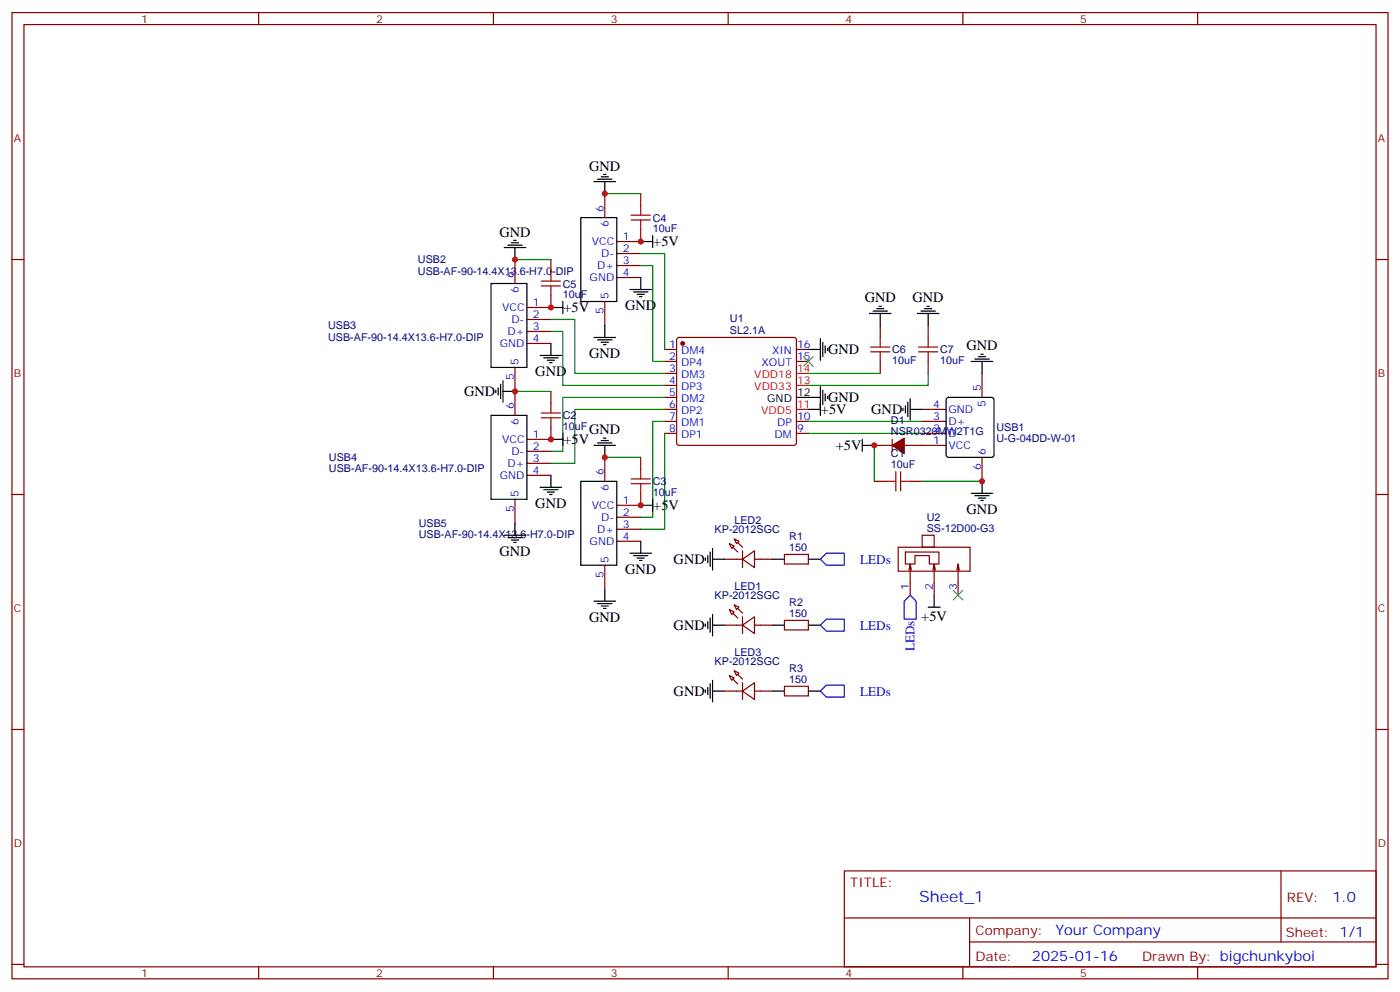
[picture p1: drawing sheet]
<svg xmlns="http://www.w3.org/2000/svg" width="412mm" height="292mm" viewBox="0 0 412 292" stroke-linecap="round" stroke-linejoin="round" font-family="sans-serif">
<g fill="none" stroke="#870000" stroke-width=".35">
<path d="M3.5 3.7h405.4v284.3h-405.4zM7.1 7.2h398.2v277.3h-398.2zM76.2 3.7v3.5M145.3 3.7v3.5M214.5 3.7v3.5M283.6 3.7v3.5M352.8 3.7v3.5M178.2 57v7M188.7 57v3.5M3.5 76.4h3.6M151.7 76.4v7M162.3 76.4v3.5"/>
<path d="M181.7 74.6h7M181.7 78.1h7M188.7 67.6v3.5h-7M405.3 76.4h3.6M155.2 94h7.1M155.2 97.5h7.1M162.3 87v3.5h-7.1M178.2 88.7v7.1M181.7 81.7h7M199.6 99.5l.4-.2h33.9l.5 .2 .2 .5v30.4l-.2 .5-.5 .2h-33.9l-.5-.3-.2-.4v-30.4zM259.3 95.8v3.5M273.4 95.8v3.5"/>
<path d="M151.7 108.1v14.1M155.2 101.1h7.1M162.3 115.2v3.5M195.8 102.8h3.5M195.8 106.4h3.5M195.8 109.9h3.5M195.8 113.4h3.5M195.8 116.9h3.5M234.6 102.8h3.5M234.6 106.4h3.5M259.3 106.4v3.5M273.4 106.4v3.5"/>
<path d="M289.3 109.9v7M155.2 132.8h7.1M155.2 136.3h7.1M155.2 139.9h7.1M162.3 125.8v3.5h-7.1M178.2 134.6v7M188.7 134.6v3.5M195.8 120.5h3.5M195.8 124h3.5M195.8 127.5h3.5M234.6 124h3.5M234.6 127.5h3.5"/>
<path d="M257.5 131.1h5.3M262.8 129.3v3.5M266.3 131.1h12.4M271.6 120.5h7.1M271.6 124h7.1M271.6 127.5h7.1M289.3 134.6v7M3.5 145.5h3.6M151.7 146.9v7.1M181.7 152.2h7M181.7 155.8h7M181.7 159.3h7"/>
<path d="M188.7 145.2v3.5h-7M214.8 160l1.5 .7-.8 .7zM216.3 158.6l1.4 .7-.7 .7zM257.5 141.6h3.6M268.1 141.6h3.5M271.6 157.5h3.6v3.5h-3.6zM405.3 145.5h3.6M178.2 166.3v7.1M213.4 164.6h5.3M214.8 179.4l1.5 .7-.8 .7zM216.3 178l1.4 .7-.7 .7zM218.7 164.6l3.5-2.5v4.9z"/>
<path d="M218.7 162.1v4.9M222.2 164.6h5.3M231.1 163.2h7v2.8h-7zM264.6 161h21.2v7.1h-21.2zM266.7 162.5h9.9v3.5h-2.8v-2.5h-4.3v2.5h-2.8zM268.1 166l-.3 1.7M268.5 167.7l-.4-1.7v9.2M275.2 166l-.4 1.7M275.5 167.7l-.3-1.7v9.2M282.2 166l-.3 1.7M282.6 167.7l-.4-1.7v9.2M213.4 184h5.3"/>
<path d="M214.8 198.8l1.5 .7-.8 .7zM216.3 197.4l1.4 .7-.7 .7zM218.7 184l3.5-2.5v4.9zM218.7 181.5v4.9M222.2 184h5.3M231.1 182.6h7v2.8h-7zM3.5 214.7h3.6M213.4 203.4h5.3M218.7 203.4l3.5-2.5v4.9zM218.7 200.9v4.9M222.2 203.4h5.3M231.1 202h7v2.8h-7z"/>
<path d="M405.3 214.7h3.6M248.7 256.3h156.6v28.2h-156.6zM377.3 256.3v20.9M248.7 270.1h156.5M285.6 277.2h119.6M285.6 270.1v14.2M3.5 283.8h3.6M76.2 284.5v3.5M145.3 284.5v3.5M214.5 284.5v3.5M283.6 284.5v3.5M352.8 284.5v3.5"/>
<path d="M405.3 283.8h3.6"/>
</g>
<g fill="none" stroke="#000" stroke-width=".35">
<path d="M175 53.4h6.3M176 52.7h4.3M177.1 52h2.1M177.8 51.3h.7M178.2 53.4v3.6M148.5 72.8h6.4M149.6 72.1h4.2M150.6 71.4h2.2M151.3 70.7h.7M151.7 72.8v3.6M171.1 64h10.6v24.7h-10.6zM188.7 71.1h3.6"/>
<path d="M192.3 69.3v3.5M144.6 83.4h10.6v24.7h-10.6zM162.3 90.5h3.5M165.8 88.7v3.6M175 99.3h6.3M178.2 95.8v3.5M185.6 85.2h6.3M186.6 85.9h4.3M187.7 86.6h2.1M188.4 87.3h.7M188.7 81.7v3.5M241.7 99.7v6.3"/>
<path d="M256.1 92.3h6.4M257.2 91.5h4.2M258.2 90.8h2.1M258.9 90.1h.7M259.3 92.3v3.5M270.2 92.3h6.4M271.3 91.5h4.2M272.3 90.8h2.2M273 90.1h.8M273.4 92.3v3.5M146 114.8v.7M146.8 114.1v2.1"/>
<path d="M147.5 113.1v4.2M148.2 115.2h3.5M148.2 112v6.4M159.1 104.6h6.4M160.2 105.3h4.2M161.2 106h2.1M161.9 106.7h.7M162.3 101.1v3.5M176 100h4.3M177.1 100.7h2.1M177.8 101.4h.7M234.6 116.9h7.1"/>
<path d="M238.1 102.8h3.6M241.7 113.8v8.4M242.4 100.7v4.3M242.4 114.8v4.3M243.1 101.8v2.1M243.1 115.9v2.1M243.8 102.5v.7M243.8 116.6v.7M266.7 119.4v2.1M267.4 118.4v4.2M268.1 117.3v6.3M278.9 117.2l.5-.3h12.7l.5 .3 .2 .5v16.2l-.2 .5-.5 .2h-12.7l-.5-.2-.2-.5v-16.2z"/>
<path d="M286.1 106.4h6.4M287.2 105.7h4.2M288.2 105h2.1M288.9 104.2h.7M289.3 106.4v3.5M144.6 122.2h10.6v24.7h-10.6zM162.3 139.9v3.5M162.3 129.3h3.5M165.8 127.5v3.6M175 131.1h6.3M176 130.4h4.3M177.1 129.6h2.1"/>
<path d="M177.8 128.9h.7M178.2 131.1v3.5M238.1 120.5h3.6M254 131.1h3.5M254 129.3v3.5M266 120.1v.7M268.1 120.5h3.5M148.5 157.5h6.4M149.6 158.2h4.2M150.6 158.9h2.2M151.3 159.6h.7M151.7 154v3.5"/>
<path d="M159.1 143.4h6.4M160.2 144.1h4.2M161.2 144.8h2.1M161.9 145.5h.7M171.1 141.6h10.6v24.7h-10.6zM188.7 159.3v3.5M188.7 148.7h3.6M192.3 146.9v3.6M286.1 145.2h6.4M287.2 145.9h4.2M288.2 146.6h2.1M288.9 147.3h.7"/>
<path d="M289.3 141.6v3.6M175 176.9h6.3M176 177.6h4.3M177.1 178.3h2.1M177.8 179h.7M178.2 173.4v3.5M185.6 162.8h6.3M186.6 163.5h4.3M187.7 164.2h2.1M188.4 164.9h.7M207.8 164.2v.7M208.5 163.5v2.1"/>
<path d="M209.2 162.5v4.2M209.9 164.6h3.5M209.9 161.4v6.3M227.5 164.6h3.6M238.1 164.6h3.6M273.4 178.7h3.5M275.2 175.2v3.5M207.8 183.6v.7M208.5 182.9v2.1M209.2 181.9v4.2M209.9 180.8v6.3M209.9 184h3.5"/>
<path d="M227.5 184h3.6M238.1 184h3.6M207.8 203v.7M208.5 202.3v2.1M209.2 201.3v4.2M209.9 200.2v6.4M209.9 203.4h3.5M227.5 203.4h3.6M238.1 203.4h3.6"/>
</g>
<g fill="#870000" stroke="#870000" stroke-width=".35">
<path d="M262.8 131.1l3.5-2.2v4.6z"/>
<path d="M215.9 161l1.4 1.5z"/>
<path d="M217.3 159.6l1.4 1.4z"/>
<path d="M215.9 180.4l1.4 1.5z"/>
<path d="M217.3 179l1.4 1.4z"/>
<path d="M215.9 199.8l1.4 1.5z"/>
<path d="M217.3 198.4l1.4 1.4z"/>
<circle cx="201.1" cy="101.1" r=".53"/>
</g>
<path d="M234.6 113.4h3.5M234.6 109.9h3.5M234.6 120.5h3.5" fill="none" stroke="#f00" stroke-width=".35"/>
<g fill="none" stroke="#008700" stroke-width=".35">
<path d="M178.2 57h10.5M151.7 76.4h10.6M188.7 78.1h3.6v28.3h3.5M188.7 74.6h7.1v28.2M162.3 97.5h3.5v15.9h30M162.3 94h7v15.9h26.5M151.7 115.2h10.6M195.8 116.9h-30v15.9h-3.5M238.1 109.9h21.2M273.4 109.9v3.5h-35.3M178.2 134.6h10.5M195.8 127.5v28.3h-7.1"/>
<path d="M195.8 124h-3.5v28.2h-3.6M195.8 120.5h-26.5v15.8h-7M238.1 124h33.5M238.1 127.5h33.5M257.5 131.1v10.5M271.6 141.6h17.7"/>
</g>
<g fill="none" stroke="#a10000" stroke-width=".35">
<path d="M162.3 79.9v2.8M185.9 64.7h5.7M185.9 63.3h5.7M188.7 60.5v2.8M188.7 64.7v2.9M159.5 84.1h5.6M159.5 82.7h5.6M162.3 84.1v2.9M259.3 99.3v2.8M273.4 99.3v2.8M162.3 118.7v2.8M256.5 102.1h5.6"/>
<path d="M256.5 103.5h5.6M259.3 103.5v2.9M270.6 102.1h5.6M270.6 103.5h5.6M273.4 103.5v2.9M159.5 122.9h5.6M159.5 121.5h5.6M162.3 122.9v2.9M188.7 138.1v2.8M263.9 138.8v5.7M265.3 138.8v5.7M185.9 142.3h5.7"/>
<path d="M185.9 140.9h5.7M188.7 142.3v2.9M261.1 141.6h2.8M265.3 141.6h2.8"/>
</g>
<path d="M236.7 105l2.8 2.8M239.5 105l-2.8 2.8M280.8 173.7l2.8 2.9M283.6 173.7l-2.8 2.9" fill="none" stroke="#3c3" stroke-width=".35"/>
<path d="M241.7 164.6l1.7-1.8h5.3v3.5h-5.3zM268.1 175.2l1.8 1.7v5.3h-3.6v-5.3zM241.7 184l1.7-1.8h5.3v3.5h-5.3zM241.7 203.4l1.7-1.8h5.3v3.5h-5.3z" fill="none" stroke="#00f" stroke-width=".35"/>
<g fill="#c00">
<circle cx="151.7" cy="115.2" r=".88"/>
<circle cx="257.5" cy="131.1" r=".88"/>
<circle cx="289.3" cy="141.6" r=".88"/>
<circle cx="162.3" cy="129.3" r=".88"/>
<circle cx="188.7" cy="148.7" r=".88"/>
<circle cx="188.7" cy="71.1" r=".88"/>
<circle cx="162.3" cy="90.5" r=".88"/>
<circle cx="178.2" cy="57" r=".88"/>
<circle cx="151.7" cy="76.4" r=".88"/>
<circle cx="178.2" cy="134.6" r=".88"/>
</g>
<text font-size="4.6" fill="#00f" x="270.8" y="265.3">Sheet_1</text>
<g font-size="4.2">
<text x="173.6" y="50.2">GND</text>
<text x="147.1" y="69.6">GND</text>
<text x="192.4" y="72.5">+5V</text>
<text x="254.7" y="89">GND</text>
<text x="268.8" y="89">GND</text>
<text x="166" y="91.9">+5V</text>
<text x="184.1" y="91.2">GND</text>
<text x="173.6" y="105.4">GND</text>
<text x="243.9" y="104.2">GND</text>
<text x="284.7" y="103.1">GND</text>
<text x="157.7" y="110.6">GND</text>
<text x="136.7" y="116.6">GND</text>
<text x="243.9" y="118.3">GND</text>
<text x="241.8" y="121.9">+5V</text>
<text x="256.6" y="121.9">GND</text>
<text x="166" y="130.7">+5V</text>
<text x="173.6" y="127.8">GND</text>
<text x="246.2" y="132.5">+5V</text>
<text x="157.7" y="149.4">GND</text>
<text x="192.4" y="150.1">+5V</text>
<text x="284.7" y="151.2">GND</text>
<text x="147.1" y="163.6">GND</text>
<text x="198.4" y="166">GND</text>
<text x="184.1" y="168.8">GND</text>
<text x="173.6" y="183">GND</text>
<text x="198.4" y="185.4">GND</text>
<text x="271.4" y="182.6">+5V</text>
<text x="198.4" y="204.8">GND</text>
</g>
<g font-size="4.2" fill="#00f">
<text x="392.5" y="265.6">1.0</text>
<text x="310.9" y="275.1">Your Company</text>
<text x="304" y="282.9">2025-01-16</text>
</g>
<g font-size="3.9" fill="#00f">
<text x="253.4" y="166">LEDs</text>
<text x="253.4" y="185.4">LEDs</text>
<text x="269.4" y="191.7" transform="rotate(-90 269.4 191.7)">LEDs</text>
<text x="253.4" y="204.8">LEDs</text>
</g>
<g font-size="3.9" fill="#800">
<text x="250.5" y="260.9">TITLE:</text>
<text x="379.1" y="265.6">REV:</text>
<text x="287.4" y="275.1">Company:</text>
<text x="378.7" y="275.7">Sheet: 1/1</text>
<text x="287.4" y="282.8">Date:</text>
<text x="336.4" y="282.8">Drawn By: bigchunkyboi</text>
</g>
<g font-size="3.2" fill="#800">
<text x="41.6" y="6.7">1</text>
<text x="110.8" y="6.7">2</text>
<text x="179.9" y="6.7">3</text>
<text x="249.1" y="6.7">4</text>
<text x="318.2" y="6.7">5</text>
<text x="4.1" y="41.8">A</text>
<text x="405.9" y="41.8">A</text>
<text x="4.1" y="110.9">B</text>
<text x="405.9" y="110.9">B</text>
<text x="4.1" y="180.1">C</text>
<text x="405.9" y="180.1">C</text>
<text x="4.1" y="249.2">D</text>
<text x="405.9" y="249.2">D</text>
<text x="41.6" y="287.5">1</text>
<text x="110.8" y="287.5">2</text>
<text x="179.9" y="287.5">3</text>
<text x="249.1" y="287.5">4</text>
<text x="318.2" y="287.5">5</text>
</g>
<g font-size="3.2" fill="#00f">
<text x="177.8" y="62.3" transform="rotate(-90 177.8 62.3)">6</text>
<text x="179.2" y="66.8" transform="rotate(-90 179.2 66.8)">6</text>
<text x="183.4" y="70.7">1</text>
<text x="174.4" y="72.1">VCC</text>
<text x="177.1" y="75.7">D-</text>
<text x="183.4" y="74.3">2</text>
<text x="183.4" y="77.8">3</text>
<text x="151.3" y="81.7" transform="rotate(-90 151.3 81.7)">6</text>
<text x="173.7" y="82.7">GND</text>
<text x="175.9" y="79.2">D+</text>
<text x="183.4" y="81.3">4</text>
<text x="152.8" y="86.2" transform="rotate(-90 152.8 86.2)">6</text>
<text x="179.2" y="88" transform="rotate(-90 179.2 88)">5</text>
<text x="147.9" y="91.5">VCC</text>
<text x="150.6" y="95.1">D-</text>
<text x="157" y="90.1">1</text>
<text x="157" y="93.7">2</text>
<text x="177.8" y="92.5" transform="rotate(-90 177.8 92.5)">5</text>
<text x="149.5" y="98.6">D+</text>
<text x="157" y="97.2">3</text>
<text x="157" y="100.7">4</text>
<text x="147.2" y="102.1">GND</text>
<text x="152.8" y="107.4" transform="rotate(-90 152.8 107.4)">5</text>
<text x="197.1" y="102.5">1</text>
<text x="197.1" y="106">2</text>
<text x="200.6" y="104.2">DM4</text>
<text x="200.6" y="107.8">DP4</text>
<text x="224.3" y="107.8">XOUT</text>
<text x="227.4" y="104.2">XIN</text>
<text x="234.8" y="106">15</text>
<text x="234.8" y="102.5">16</text>
<text x="151.3" y="111.9" transform="rotate(-90 151.3 111.9)">5</text>
<text x="197.1" y="109.5">3</text>
<text x="197.1" y="113.1">4</text>
<text x="200.6" y="111.3">DM3</text>
<text x="197.1" y="116.6">5</text>
<text x="200.6" y="114.8">DP3</text>
<text x="200.6" y="118.4">DM2</text>
<text x="288.9" y="115.2" transform="rotate(-90 288.9 115.2)">5</text>
<text x="290.3" y="119.7" transform="rotate(-90 290.3 119.7)">5</text>
<text x="151.3" y="120.5" transform="rotate(-90 151.3 120.5)">6</text>
<text x="152.8" y="125" transform="rotate(-90 152.8 125)">6</text>
<text x="197.1" y="120.1">6</text>
<text x="197.1" y="123.6">7</text>
<text x="200.6" y="121.9">DP2</text>
<text x="200.6" y="125.4">DM1</text>
<text x="228.9" y="125.4">DP</text>
<text x="234.8" y="123.6">10</text>
<text x="274.9" y="120.1">4</text>
<text x="274.9" y="123.6">3</text>
<text x="279.4" y="121.5">GND</text>
<text x="279.4" y="125.1">D+</text>
<text x="147.9" y="130.4">VCC</text>
<text x="157" y="128.9">1</text>
<text x="197.1" y="127.2">8</text>
<text x="200.6" y="128.9">DP1</text>
<text x="228.2" y="128.9">DM</text>
<text x="234.8" y="127.2">9</text>
<text x="274.9" y="127.2">2</text>
<text x="274.9" y="130.7">1</text>
<text x="279.4" y="128.6">D-</text>
<text x="149.5" y="137.4">D+</text>
<text x="150.6" y="133.9">D-</text>
<text x="157" y="132.5">2</text>
<text x="157" y="136">3</text>
<text x="279.4" y="132.1">VCC</text>
<text x="290.3" y="133.9" transform="rotate(-90 290.3 133.9)">6</text>
<text x="147.2" y="140.9">GND</text>
<text x="157" y="139.5">4</text>
<text x="177.8" y="139.9" transform="rotate(-90 177.8 139.9)">6</text>
<text x="288.9" y="138.4" transform="rotate(-90 288.9 138.4)">6</text>
<text x="152.8" y="146.2" transform="rotate(-90 152.8 146.2)">5</text>
<text x="174.4" y="149.8">VCC</text>
<text x="179.2" y="144.4" transform="rotate(-90 179.2 144.4)">6</text>
<text x="183.4" y="148.3">1</text>
<text x="151.3" y="150.7" transform="rotate(-90 151.3 150.7)">5</text>
<text x="177.1" y="153.3">D-</text>
<text x="183.4" y="151.9">2</text>
<text x="183.4" y="155.4">3</text>
<text x="173.7" y="160.3">GND</text>
<text x="175.9" y="156.8">D+</text>
<text x="183.4" y="158.9">4</text>
<text x="179.2" y="165.6" transform="rotate(-90 179.2 165.6)">5</text>
<text x="177.8" y="170.1" transform="rotate(-90 177.8 170.1)">5</text>
<text x="267.8" y="173.6" transform="rotate(-90 267.8 173.6)">1</text>
<text x="274.8" y="173.6" transform="rotate(-90 274.8 173.6)">2</text>
<text x="281.9" y="173.6" transform="rotate(-90 281.9 173.6)">3</text>
</g>
<g font-size="3.2" fill="#000080">
<text x="192.3" y="65.2">C4</text>
<text x="192.3" y="68.3">10uF</text>
<text x="123.1" y="77.5">USB2</text>
<text x="123.1" y="80.8">USB-AF-90-14.4X13.6-H7.0-DIP</text>
<text x="165.8" y="87.7">10uF</text>
<text x="165.8" y="84.6">C5</text>
<text x="215" y="94.9">U1</text>
<text x="96.6" y="100.2">USB-AF-90-14.4X13.6-H7.0-DIP</text>
<text x="96.6" y="96.9">USB3</text>
<text x="215" y="98.2">SL2.1A</text>
<text x="262.8" y="107.1">10uF</text>
<text x="262.8" y="104">C6</text>
<text x="276.9" y="107.1">10uF</text>
<text x="276.9" y="104">C7</text>
<text x="165.8" y="123.4">C2</text>
<text x="262.5" y="124.7">D1</text>
<text x="165.8" y="126.6">10uF</text>
<text x="262.5" y="127.9">NSR0320MW2T1G</text>
<text x="293.5" y="130.1">U-G-04DD-W-01</text>
<text x="293.5" y="126.9">USB1</text>
<text x="96.9" y="135.8">USB4</text>
<text x="262.5" y="137.8">10uF</text>
<text x="262.5" y="134.6">C1</text>
<text x="96.9" y="138.9">USB-AF-90-14.4X13.6-H7.0-DIP</text>
<text x="192.3" y="142.8">C3</text>
<text x="192.3" y="146">10uF</text>
<text x="123.4" y="155.2">USB5</text>
<text x="216.3" y="154.3">LED2</text>
<text x="273" y="153.3">U2</text>
<text x="123.4" y="158.3">USB-AF-90-14.4X13.6-H7.0-DIP</text>
<text x="210.5" y="156.9">KP-2012SGC</text>
<text x="232.5" y="158.9">R1</text>
<text x="273" y="156.5">SS-12D00-G3</text>
<text x="232.5" y="162.1">150</text>
<text x="216.3" y="173.7">LED1</text>
<text x="210.5" y="176.3">KP-2012SGC</text>
<text x="232.5" y="178.3">R2</text>
<text x="232.5" y="181.5">150</text>
<text x="210.5" y="195.7">KP-2012SGC</text>
<text x="216.3" y="193.1">LED3</text>
<text x="232.5" y="197.7">R3</text>
<text x="232.5" y="200.9">150</text>
</g>
<g font-size="3.2" fill="#f00">
<text x="222.2" y="111.3">VDD18</text>
<text x="234.8" y="113.1">13</text>
<text x="234.8" y="109.5">14</text>
<text x="222.2" y="114.8">VDD33</text>
<text x="224.2" y="121.9">VDD5</text>
<text x="234.8" y="120.1">11</text>
</g>
<g font-size="3.2">
<text x="226" y="118.4">GND</text>
<text x="234.8" y="116.6">12</text>
</g>
</svg>
